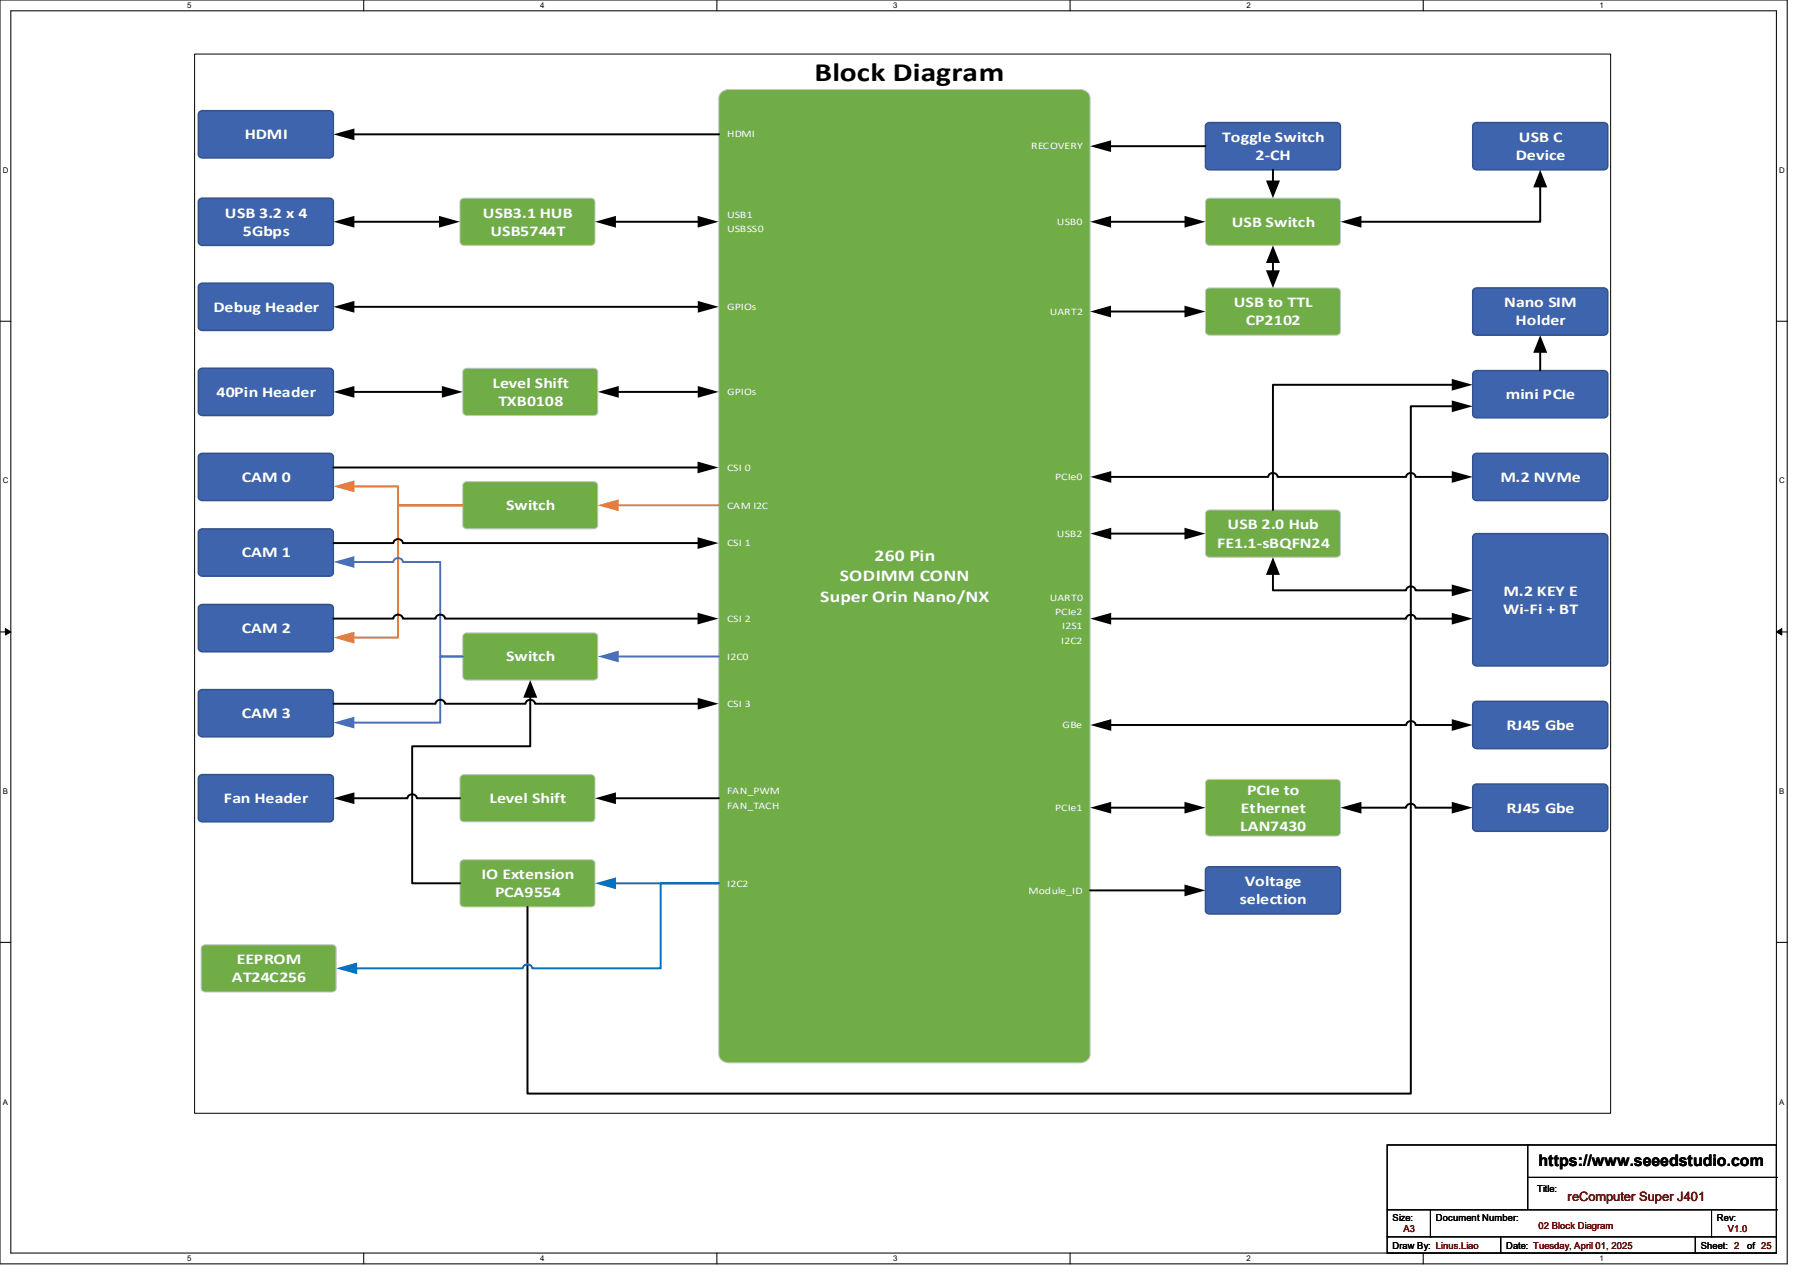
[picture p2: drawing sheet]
<svg xmlns="http://www.w3.org/2000/svg" width="297mm" height="210mm" viewBox="0 0 297 210" stroke-linecap="round" stroke-linejoin="round" font-family="sans-serif">
<path d="M0 0h293.9v207.9h-293.9zM1.8 1.8h290.3v204.3h-290.3z" fill="none" stroke="#000" stroke-width=".17"/>
<g fill="#fff">
<path d="M30.8 .2h.7v1.4h-.7z"/>
<path d="M30.8 206.2h.7v1.4h-.7z"/>
</g>
<path d="M59.8 0v1.8M59.8 206.1v1.8" fill="none" stroke="#000" stroke-width=".17"/>
<g fill="#fff">
<path d="M88.8 .2h.7v1.4h-.7z"/>
<path d="M88.8 206.2h.7v1.4h-.7z"/>
</g>
<path d="M117.9 0v1.8M117.9 206.1v1.8" fill="none" stroke="#000" stroke-width=".17"/>
<g fill="#fff">
<path d="M146.9 .2h.7v1.4h-.7z"/>
<path d="M146.9 206.2h.7v1.4h-.7z"/>
</g>
<path d="M176 0v1.8M176 206.1v1.8" fill="none" stroke="#000" stroke-width=".17"/>
<g fill="#fff">
<path d="M205 .2h.7v1.4h-.7z"/>
<path d="M205 206.2h.7v1.4h-.7z"/>
</g>
<path d="M234.1 0v1.8M234.1 206.1v1.8" fill="none" stroke="#000" stroke-width=".17"/>
<g fill="#fff">
<path d="M263.1 .2h.6v1.4h-.6z"/>
<path d="M263.1 206.2h.6v1.4h-.6z"/>
<path d="M.5 27.3h.9v1.4h-.9z"/>
<path d="M292.6 27.3h.9v1.4h-.9z"/>
<path d="M.5 78.4h.9v1.4h-.9z"/>
<path d="M292.6 78.4h.9v1.4h-.9z"/>
</g>
<path d="M0 52.8h1.8M292.1 52.8h1.8" fill="none" stroke="#000" stroke-width=".17"/>
<g fill="#fff">
<path d="M.5 129.5h.8v1.4h-.8z"/>
<path d="M292.6 129.5h.8v1.4h-.8z"/>
</g>
<path d="M0 103.9h1.8M292.1 103.9h1.8" fill="none" stroke="#000" stroke-width=".17"/>
<path d="M.9 103.4l.9 .5-.9 .5zM292.1 103.9l.9-.5v1z" fill="#000" stroke="#000" stroke-width=".16"/>
<g fill="#fff">
<path d="M.5 180.5h.8v1.4h-.8z"/>
<path d="M292.6 180.5h.8v1.4h-.8z"/>
</g>
<path d="M0 155h1.8M292.1 155h1.8" fill="none" stroke="#000" stroke-width=".17"/>
<path d="M32 8.9h232.9v174.2h-232.9z" fill="#fff"/>
<path d="M32 8.9h232.9v174.2h-232.9z" fill="none" stroke="#000" stroke-width=".16"/>
<path d="M118.5 15.3l.8-.5 .6-.1h57.7a1.58 1.58 0 0 1 1.7 1.4v157.3a1.52 1.52 0 0 1-1.7 1.4h-57.7a1.57 1.57 0 0 1-1.7-1.4v-157.3z" fill-rule="evenodd" fill="#70ad47"/>
<path d="M118.5 15.3l.8-.5 .6-.1h57.7a1.58 1.58 0 0 1 1.7 1.4v157.3a1.52 1.52 0 0 1-1.7 1.4h-57.7a1.57 1.57 0 0 1-1.7-1.4v-157.3z" fill="none" stroke="#c8c8c8" stroke-width=".16"/>
<path d="M76.3 60.7l.5-.1h20.8a.64 .64 0 0 1 .7 .5v6.7a.64 .64 0 0 1-.7 .5h-20.8a.65 .65 0 0 1-.7-.5v-6.7z" fill-rule="evenodd" fill="#70ad47"/>
<path d="M76.3 60.7l.5-.1h20.8a.64 .64 0 0 1 .7 .5v6.7a.64 .64 0 0 1-.7 .5h-20.8a.65 .65 0 0 1-.7-.5v-6.7z" fill="none" stroke="#c8c8c8" stroke-width=".16"/>
<path d="M32.8 46.7l.5-.1h20.8a.64 .64 0 0 1 .7 .6v6.6a.64 .64 0 0 1-.7 .5h-20.8a.65 .65 0 0 1-.7-.5v-6.6z" fill-rule="evenodd" fill="#3d64ac"/>
<path d="M32.8 46.7l.5-.1h20.8a.64 .64 0 0 1 .7 .6v6.6a.64 .64 0 0 1-.7 .5h-20.8a.65 .65 0 0 1-.7-.5v-6.6z" fill="none" stroke="#31528f" stroke-width=".24"/>
<path d="M32.8 32.8l.5-.2h20.8a.64 .64 0 0 1 .7 .6v6.6a.64 .64 0 0 1-.7 .6h-20.8a.65 .65 0 0 1-.7-.6v-6.6z" fill-rule="evenodd" fill="#3d64ac"/>
<path d="M32.8 32.8l.5-.2h20.8a.64 .64 0 0 1 .7 .6v6.6a.64 .64 0 0 1-.7 .6h-20.8a.65 .65 0 0 1-.7-.6v-6.6z" fill="none" stroke="#31528f" stroke-width=".24"/>
<path d="M75.8 32.8l.5-.2h20.9a.64 .64 0 0 1 .7 .6v6.6a.64 .64 0 0 1-.7 .6h-20.9a.65 .65 0 0 1-.7-.6v-6.6z" fill-rule="evenodd" fill="#70ad47"/>
<path d="M75.8 32.8l.5-.2h20.9a.64 .64 0 0 1 .7 .6v6.6a.64 .64 0 0 1-.7 .6h-20.9a.65 .65 0 0 1-.7-.6v-6.6z" fill="none" stroke="#c8c8c8" stroke-width=".16"/>
<path d="M32.8 18.4l.5-.2h20.8a.64 .64 0 0 1 .7 .6v6.6a.64 .64 0 0 1-.7 .6h-20.8a.65 .65 0 0 1-.7-.6v-6.6z" fill-rule="evenodd" fill="#3d64ac"/>
<path d="M32.8 18.4l.5-.2h20.8a.64 .64 0 0 1 .7 .6v6.6a.64 .64 0 0 1-.7 .6h-20.8a.65 .65 0 0 1-.7-.6v-6.6z" fill="none" stroke="#31528f" stroke-width=".24"/>
<path d="M198.4 47.5l.5-.2h20.9a.64 .64 0 0 1 .6 .6v6.6a.64 .64 0 0 1-.6 .6h-20.9a.65 .65 0 0 1-.7-.6v-6.6z" fill-rule="evenodd" fill="#70ad47"/>
<path d="M198.4 47.5l.5-.2h20.9a.64 .64 0 0 1 .6 .6v6.6a.64 .64 0 0 1-.6 .6h-20.9a.65 .65 0 0 1-.7-.6v-6.6z" fill="none" stroke="#c8c8c8" stroke-width=".16"/>
<path d="M198.5 32.8l.4-.2h20.9a.64 .64 0 0 1 .7 .6v6.6a.64 .64 0 0 1-.7 .6h-20.9a.65 .65 0 0 1-.6-.6v-6.6z" fill-rule="evenodd" fill="#70ad47"/>
<path d="M198.5 32.8l.4-.2h20.9a.64 .64 0 0 1 .7 .6v6.6a.64 .64 0 0 1-.7 .6h-20.9a.65 .65 0 0 1-.6-.6v-6.6z" fill="none" stroke="#c8c8c8" stroke-width=".16"/>
<path d="M242.4 20.3l.5-.1h20.8a.64 .64 0 0 1 .7 .5v6.6a.64 .64 0 0 1-.7 .6h-20.8a.65 .65 0 0 1-.7-.6v-6.6z" fill-rule="evenodd" fill="#3d64ac"/>
<path d="M242.4 20.3l.5-.1h20.8a.64 .64 0 0 1 .7 .5v6.6a.64 .64 0 0 1-.7 .6h-20.8a.65 .65 0 0 1-.7-.6v-6.6z" fill="none" stroke="#31528f" stroke-width=".24"/>
<path d="M198.4 20.3l.5-.1h20.9a.64 .64 0 0 1 .6 .5v6.6a.64 .64 0 0 1-.6 .6h-20.9a.65 .65 0 0 1-.7-.6v-6.6z" fill-rule="evenodd" fill="#3d64ac"/>
<path d="M198.4 20.3l.5-.1h20.9a.64 .64 0 0 1 .6 .5v6.6a.64 .64 0 0 1-.6 .6h-20.9a.65 .65 0 0 1-.7-.6v-6.6z" fill="none" stroke="#31528f" stroke-width=".24"/>
<path d="M32.8 60.7l.5-.1h20.8a.64 .64 0 0 1 .7 .5v6.7a.64 .64 0 0 1-.7 .5h-20.8a.65 .65 0 0 1-.7-.5v-6.7z" fill-rule="evenodd" fill="#3d64ac"/>
<path d="M32.8 60.7l.5-.1h20.8a.64 .64 0 0 1 .7 .5v6.7a.64 .64 0 0 1-.7 .5h-20.8a.65 .65 0 0 1-.7-.5v-6.7z" fill="none" stroke="#31528f" stroke-width=".24"/>
<path d="M32.8 74.7l.5-.2h20.8a.64 .64 0 0 1 .7 .6v6.6a.64 .64 0 0 1-.7 .6h-20.8a.65 .65 0 0 1-.7-.6v-6.6z" fill-rule="evenodd" fill="#3d64ac"/>
<path d="M32.8 74.7l.5-.2h20.8a.64 .64 0 0 1 .7 .6v6.6a.64 .64 0 0 1-.7 .6h-20.8a.65 .65 0 0 1-.7-.6v-6.6z" fill="none" stroke="#31528f" stroke-width=".24"/>
<path d="M32.8 87.2l.5-.2h20.8a.64 .64 0 0 1 .7 .6v6.6a.64 .64 0 0 1-.7 .6h-20.8a.65 .65 0 0 1-.7-.6v-6.6z" fill-rule="evenodd" fill="#3d64ac"/>
<path d="M32.8 87.2l.5-.2h20.8a.64 .64 0 0 1 .7 .6v6.6a.64 .64 0 0 1-.7 .6h-20.8a.65 .65 0 0 1-.7-.6v-6.6z" fill="none" stroke="#31528f" stroke-width=".24"/>
<path d="M32.8 99.6l.5-.2h20.8a.64 .64 0 0 1 .7 .6v6.6a.64 .64 0 0 1-.7 .6h-20.8a.65 .65 0 0 1-.7-.6v-6.6z" fill-rule="evenodd" fill="#3d64ac"/>
<path d="M32.8 99.6l.5-.2h20.8a.64 .64 0 0 1 .7 .6v6.6a.64 .64 0 0 1-.7 .6h-20.8a.65 .65 0 0 1-.7-.6v-6.6z" fill="none" stroke="#31528f" stroke-width=".24"/>
<path d="M32.8 113.6l.5-.2h20.8a.64 .64 0 0 1 .7 .6v6.6a.64 .64 0 0 1-.7 .6h-20.8a.65 .65 0 0 1-.7-.6v-6.6z" fill-rule="evenodd" fill="#3d64ac"/>
<path d="M32.8 113.6l.5-.2h20.8a.64 .64 0 0 1 .7 .6v6.6a.64 .64 0 0 1-.7 .6h-20.8a.65 .65 0 0 1-.7-.6v-6.6z" fill="none" stroke="#31528f" stroke-width=".24"/>
<path d="M32.8 127.6l.5-.2h20.8a.64 .64 0 0 1 .7 .6v6.6a.64 .64 0 0 1-.7 .6h-20.8a.65 .65 0 0 1-.7-.6v-6.6z" fill-rule="evenodd" fill="#3d64ac"/>
<path d="M32.8 127.6l.5-.2h20.8a.64 .64 0 0 1 .7 .6v6.6a.64 .64 0 0 1-.7 .6h-20.8a.65 .65 0 0 1-.7-.6v-6.6z" fill="none" stroke="#31528f" stroke-width=".24"/>
<path d="M242.4 61.1l.5-.2h20.8a.64 .64 0 0 1 .7 .6v6.6a.64 .64 0 0 1-.7 .6h-20.8a.65 .65 0 0 1-.7-.6v-6.6z" fill-rule="evenodd" fill="#3d64ac"/>
<path d="M242.4 61.1l.5-.2h20.8a.64 .64 0 0 1 .7 .6v6.6a.64 .64 0 0 1-.7 .6h-20.8a.65 .65 0 0 1-.7-.6v-6.6z" fill="none" stroke="#31528f" stroke-width=".24"/>
<path d="M242.4 74.7l.5-.2h20.8a.64 .64 0 0 1 .7 .6v6.6a.64 .64 0 0 1-.7 .6h-20.8a.65 .65 0 0 1-.7-.6v-6.6z" fill-rule="evenodd" fill="#3d64ac"/>
<path d="M242.4 74.7l.5-.2h20.8a.64 .64 0 0 1 .7 .6v6.6a.64 .64 0 0 1-.7 .6h-20.8a.65 .65 0 0 1-.7-.6v-6.6z" fill="none" stroke="#31528f" stroke-width=".24"/>
<path d="M242.4 87.9l.5-.1h20.8a.64 .64 0 0 1 .7 .5v20.6a.64 .64 0 0 1-.7 .6h-20.8a.64 .64 0 0 1-.7-.6v-20.6z" fill-rule="evenodd" fill="#3d64ac"/>
<path d="M242.4 87.9l.5-.1h20.8a.64 .64 0 0 1 .7 .5v20.6a.64 .64 0 0 1-.7 .6h-20.8a.64 .64 0 0 1-.7-.6v-20.6z" fill="none" stroke="#31528f" stroke-width=".24"/>
<path d="M242.4 115.5l.5-.2h20.8a.64 .64 0 0 1 .7 .6v6.6a.64 .64 0 0 1-.7 .6h-20.8a.65 .65 0 0 1-.7-.6v-6.6z" fill-rule="evenodd" fill="#3d64ac"/>
<path d="M242.4 115.5l.5-.2h20.8a.64 .64 0 0 1 .7 .6v6.6a.64 .64 0 0 1-.7 .6h-20.8a.65 .65 0 0 1-.7-.6v-6.6z" fill="none" stroke="#31528f" stroke-width=".24"/>
<path d="M198.4 128.3l.5-.1h20.9a.65 .65 0 0 1 .7 .6v8.1a.64 .64 0 0 1-.7 .6h-20.9a.64 .64 0 0 1-.7-.6v-8.1z" fill-rule="evenodd" fill="#70ad47"/>
<path d="M198.4 128.3l.5-.1h20.9a.65 .65 0 0 1 .7 .6v8.1a.64 .64 0 0 1-.7 .6h-20.9a.64 .64 0 0 1-.7-.6v-8.1z" fill="none" stroke="#c8c8c8" stroke-width=".16"/>
<path d="M242.4 129.1l.5-.2h20.8a.64 .64 0 0 1 .7 .6v6.6a.64 .64 0 0 1-.7 .6h-20.8a.65 .65 0 0 1-.7-.6v-6.6z" fill-rule="evenodd" fill="#3d64ac"/>
<path d="M242.4 129.1l.5-.2h20.8a.64 .64 0 0 1 .7 .6v6.6a.64 .64 0 0 1-.7 .6h-20.8a.65 .65 0 0 1-.7-.6v-6.6z" fill="none" stroke="#31528f" stroke-width=".24"/>
<path d="M198.4 142.7l.5-.2h20.9a.64 .64 0 0 1 .6 .6v6.6a.64 .64 0 0 1-.6 .6h-20.9a.65 .65 0 0 1-.7-.6v-6.6z" fill-rule="evenodd" fill="#3d64ac"/>
<path d="M198.4 142.7l.5-.2h20.9a.64 .64 0 0 1 .6 .6v6.6a.64 .64 0 0 1-.6 .6h-20.9a.65 .65 0 0 1-.7-.6v-6.6z" fill="none" stroke="#31528f" stroke-width=".24"/>
<path d="M242.4 47.5l.5-.2h20.8a.64 .64 0 0 1 .7 .6v6.6a.64 .64 0 0 1-.7 .6h-20.8a.65 .65 0 0 1-.7-.6v-6.6z" fill-rule="evenodd" fill="#3d64ac"/>
<path d="M242.4 47.5l.5-.2h20.8a.64 .64 0 0 1 .7 .6v6.6a.64 .64 0 0 1-.7 .6h-20.8a.65 .65 0 0 1-.7-.6v-6.6z" fill="none" stroke="#31528f" stroke-width=".24"/>
<path d="M253.3 57.8v3.1" fill="none" stroke="#000" stroke-width=".32"/>
<path d="M253.3 55.1l1.2 2.9h-2.3z" fill="#000"/>
<path d="M75.8 127.6l.5-.2h20.9a.64 .64 0 0 1 .7 .6v6.6a.64 .64 0 0 1-.7 .6h-20.9a.65 .65 0 0 1-.7-.6v-6.6z" fill-rule="evenodd" fill="#70ad47"/>
<path d="M75.8 127.6l.5-.2h20.9a.64 .64 0 0 1 .7 .6v6.6a.64 .64 0 0 1-.7 .6h-20.9a.65 .65 0 0 1-.7-.6v-6.6z" fill="none" stroke="#c8c8c8" stroke-width=".16"/>
<path d="M198.4 84l.5-.1h20.9a.64 .64 0 0 1 .6 .5v6.7a.64 .64 0 0 1-.6 .5h-20.9a.65 .65 0 0 1-.7-.5v-6.7z" fill-rule="evenodd" fill="#70ad47"/>
<path d="M198.4 84l.5-.1h20.9a.64 .64 0 0 1 .6 .5v6.7a.64 .64 0 0 1-.6 .5h-20.9a.65 .65 0 0 1-.7-.5v-6.7z" fill="none" stroke="#c8c8c8" stroke-width=".16"/>
<path d="M76.3 79.4l.5-.2h20.8a.64 .64 0 0 1 .7 .6v6.6a.64 .64 0 0 1-.7 .6h-20.8a.65 .65 0 0 1-.7-.6v-6.6z" fill-rule="evenodd" fill="#70ad47"/>
<path d="M76.3 79.4l.5-.2h20.8a.64 .64 0 0 1 .7 .6v6.6a.64 .64 0 0 1-.7 .6h-20.8a.65 .65 0 0 1-.7-.6v-6.6z" fill="none" stroke="#c8c8c8" stroke-width=".16"/>
<path d="M76.3 104.2l.5-.1h20.8a.64 .64 0 0 1 .7 .6v6.6a.64 .64 0 0 1-.7 .6h-20.8a.65 .65 0 0 1-.7-.6v-6.6z" fill-rule="evenodd" fill="#70ad47"/>
<path d="M76.3 104.2l.5-.1h20.8a.64 .64 0 0 1 .7 .6v6.6a.64 .64 0 0 1-.7 .6h-20.8a.65 .65 0 0 1-.7-.6v-6.6z" fill="none" stroke="#c8c8c8" stroke-width=".16"/>
<path d="M75.8 141.6l.5-.2h20.9a.64 .64 0 0 1 .7 .6v6.6a.64 .64 0 0 1-.7 .6h-20.9a.65 .65 0 0 1-.7-.6v-6.6z" fill-rule="evenodd" fill="#70ad47"/>
<path d="M75.8 141.6l.5-.2h20.9a.64 .64 0 0 1 .7 .6v6.6a.64 .64 0 0 1-.7 .6h-20.9a.65 .65 0 0 1-.7-.6v-6.6z" fill="none" stroke="#c8c8c8" stroke-width=".16"/>
<path d="M58 22.1h60.3M58 36.5h14.5M101 36.5h14M58 64.5h15M101.5 64.5h13.5" fill="none" stroke="#000" stroke-width=".32"/>
<path d="M54.8 22.1l3.5-1v2zM54.8 36.5l3.5-1v1.9zM72.2 35.5l3.4 1-3.4 .9zM97.9 36.5l3.4-1v1.9zM114.7 35.5l3.5 1-3.5 .9zM54.8 64.5l3.5-1v1.9zM72.7 63.5l3.4 1-3.4 .9zM98.3 64.5l3.5-1v1.9zM114.8 63.5l3.4 1-3.4 .9z" fill="#000"/>
<path d="M101.5 83.1h16.7" fill="none" stroke="#ed7d31" stroke-width=".32"/>
<path d="M98.3 83.1l3.5-1v2z" fill="#ed7d31"/>
<path d="M58 80h7.5v3.1h10.6" fill="none" stroke="#ed7d31" stroke-width=".32"/>
<path d="M54.8 80l3.5-1v2z" fill="#ed7d31"/>
<path d="M101.5 108h16.7" fill="none" stroke="#4672c4" stroke-width=".32"/>
<path d="M98.3 108l3.5-1v1.9z" fill="#4672c4"/>
<path d="M76.1 108h-3.7v10.8h-14.4" fill="none" stroke="#4672c4" stroke-width=".32"/>
<path d="M54.8 118.8l3.5-.9v1.9z" fill="#4672c4"/>
<path d="M58 131.3h9a.78 .78 0 0 1 .8-.7 .78 .78 0 0 1 .8 .7h7M101 131.3h17.2" fill="none" stroke="#000" stroke-width=".32"/>
<path d="M54.8 131.3l3.5-1v1.9zM97.9 131.3l3.4-1v1.9z" fill="#000"/>
<path d="M101 145.3h17.2" fill="none" stroke="#0070c0" stroke-width=".32"/>
<path d="M97.9 145.3l3.4-1v1.9z" fill="#0070c0"/>
<path d="M87.2 114.5v8.2h-19.4v22.6h7.8" fill="none" stroke="#000" stroke-width=".32"/>
<path d="M87.2 111.9l1.2 2.8h-2.3z" fill="#000"/>
<path d="M76.1 83.1h-10.6v21.8h-7.5" fill="none" stroke="#ed7d31" stroke-width=".32"/>
<path d="M54.8 104.9l3.5-1v1.9z" fill="#ed7d31"/>
<path d="M58 92.4h6.7a.79 .79 0 0 1 .8-.6 .79 .79 0 0 1 .7 .6h6.2v15.6h3.7" fill="none" stroke="#4672c4" stroke-width=".32"/>
<path d="M54.8 92.4l3.5-.9v1.9z" fill="#4672c4"/>
<g fill="none" stroke="#000" stroke-width=".32">
<path d="M182.4 24h15.8M182.4 36.5h12.7M209.3 27.9v2M253.3 30.6v5.9h-29.7M58 50.5h57M182.4 51.2h12.7M209.3 43v1.7M54.8 76.9h60.2M182.5 78.4h26.1a.79 .79 0 0 1 .7-.6 .79 .79 0 0 1 .8 .6h21.1a.78 .78 0 0 1 .8-.6 .78 .78 0 0 1 .8 .6h6.2M239 63.3h-29.7v20.6M239 66.8h-7v113.1h-145.3v-30.7M54.8 89.3h9.9a.79 .79 0 0 1 .8-.6 .79 .79 0 0 1 .7 .6h48.8"/>
<path d="M182.5 87.8h12.6M209.3 94.3v2.8h21.9a.78 .78 0 0 1 .8-.7 .78 .78 0 0 1 .8 .7h6.2M54.8 101.7h9.9a.79 .79 0 0 1 .8-.6 .79 .79 0 0 1 .7 .6h5.4a.78 .78 0 0 1 .8-.6 .78 .78 0 0 1 .8 .6h41.8M54.8 115.7h16.8a.78 .78 0 0 1 .8-.6 .78 .78 0 0 1 .8 .6h13.2a.79 .79 0 0 1 .8-.6 .79 .79 0 0 1 .8 .6h27M182.5 101.7h48.7a.78 .78 0 0 1 .8-.6 .78 .78 0 0 1 .8 .6h6.2M182.5 119.2h48.8a.78 .78 0 0 1 .7-.6 .78 .78 0 0 1 .8 .6h6.3M182.5 132.8h12.6M223.6 132.8h7.6a.78 .78 0 0 1 .8-.6 .78 .78 0 0 1 .8 .6h6.2M179.3 146.4h15.8"/>
</g>
<g fill="#000">
<path d="M179.3 24l3.4-.9v1.9zM179.3 36.5l3.4-1v1.9zM194.8 35.5l3.5 1-3.5 .9zM208.2 29.7h2.3l-1.2 2.9zM220.4 36.5l3.5-1v1.9zM253.3 27.9l1.2 2.9h-2.3zM54.8 50.5l3.5-1v1.9zM114.8 49.5l3.4 1-3.4 .9zM179.3 51.2l3.4-.9v1.9zM194.8 50.3l3.4 .9-3.4 1zM209.3 40.4l1.2 2.9h-2.3zM208.2 44.5h2.3l-1.2 2.8z"/>
<path d="M114.7 75.9l3.5 1-3.5 .9zM179.3 78.4l3.5-.9v1.9zM238.8 62.3l3.4 1-3.4 .9zM238.8 77.5l3.4 .9-3.4 1zM238.8 65.9l3.4 .9-3.4 1zM114.7 88.4l3.5 .9-3.5 1zM179.3 87.8l3.5-1v1.9zM194.8 86.8l3.4 1-3.4 .9zM209.3 91.6l1.2 2.9h-2.3zM238.8 96.1l3.4 1-3.4 1zM114.7 100.8l3.5 .9-3.5 1zM114.7 114.8l3.5 .9-3.5 1z"/>
<path d="M179.3 101.7l3.4-.9v1.9zM238.8 100.8l3.4 .9-3.4 1zM238.8 118.3l3.4 .9-3.4 1zM179.3 132.8l3.4-.9v1.9zM179.3 119.2l3.5-.9v1.9zM194.8 131.9l3.4 .9-3.4 1zM220.5 132.8l3.4-.9v1.9zM238.8 131.9l3.4 .9-3.4 1zM194.8 145.5l3.4 .9-3.4 1z"/>
</g>
<path d="M33.3 155.5l.5-.1h20.8a.64 .64 0 0 1 .7 .6v6.6a.64 .64 0 0 1-.7 .5h-20.8a.65 .65 0 0 1-.7-.5v-6.6z" fill-rule="evenodd" fill="#70ad47"/>
<path d="M33.3 155.5l.5-.1h20.8a.64 .64 0 0 1 .7 .6v6.6a.64 .64 0 0 1-.7 .5h-20.8a.65 .65 0 0 1-.7-.5v-6.6z" fill="none" stroke="#c8c8c8" stroke-width=".16"/>
<path d="M118.2 145.3h-9.6v14h-21.1a.79 .79 0 0 0-.7-.7 .79 .79 0 0 0-.8 .7h-27.5" fill="none" stroke="#0070c0" stroke-width=".32"/>
<path d="M55.3 159.3l3.4-1v1.9z" fill="#0070c0"/>
<g fill="none" stroke="#000" stroke-width=".17">
<path d="M228.1 188.3h64v17.8h-64zM228.1 199h64M235.2 199v4.4M251.2 188.3h.1M251.2 188.3v10.7M251.2 193.6h40.9M281.5 199v4.4M292.1 199h.1M292.1 193.6h.1M228.1 203.4h.1M228.1 203.4h64M235.2 203.4h.1"/>
<path d="M246.8 206.1h.1M246.8 203.4v2.7M278.8 206.1h.1M278.8 203.4v2.7M281.5 203.4h.1"/>
</g>
<text font-size="4.3" x="133.9" y="13.4">Block Diagram</text>
<g font-size="2.7" fill="#feffff">
<text x="138.1" y="95.6">SODIMM CONN</text>
<text x="143.8" y="92.3">260 Pin</text>
<text x="134.9" y="98.9">Super Orin Nano/NX</text>
</g>
<text font-size="2.6" x="253" y="191.8">https://www.seeedstudio.com</text>
<g font-size="2.5" fill="#fff">
<text x="40.3" y="22.9">HDMI</text>
<text x="201" y="23.4">Toggle Switch</text>
<text x="249.8" y="23.4">USB C</text>
<text x="206.5" y="26.3">2-CH</text>
<text x="249.3" y="26.3">Device</text>
<text x="37" y="35.8">USB 3.2 x 4</text>
<text x="79.4" y="35.8">USB3.1 HUB</text>
<text x="40" y="38.7">5Gbps</text>
<text x="80.6" y="38.7">USB5744T</text>
<text x="202.6" y="37.3">USB Switch</text>
<text x="35.1" y="51.3">Debug Header</text>
<text x="202.9" y="50.5">USB to TTL</text>
<text x="204.9" y="53.5">CP2102</text>
<text x="247.4" y="50.5">Nano SIM</text>
<text x="249.3" y="53.5">Holder</text>
<text x="35.6" y="65.2">40Pin Header</text>
<text x="81" y="63.8">Level Shift</text>
<text x="247.7" y="65.6">mini PCIe</text>
<text x="82" y="66.7">TXB0108</text>
<text x="39.8" y="79.2">CAM 0</text>
<text x="83.2" y="83.9">Switch</text>
<text x="246.8" y="79.2">M.2 NVMe</text>
<text x="201.9" y="87.1">USB 2.0 Hub</text>
<text x="39.8" y="91.7">CAM 1</text>
<text x="200.2" y="90">FE1.1-sBQFN24</text>
<text x="247.2" y="100.9">Wi-Fi + BT</text>
<text x="247.3" y="98">M.2 KEY E</text>
<text x="39.8" y="104.1">CAM 2</text>
<text x="83.2" y="108.8">Switch</text>
<text x="39.8" y="118.1">CAM 3</text>
<text x="247.8" y="120">RJ45 Gbe</text>
<text x="205.1" y="130.7">PCIe to</text>
<text x="36.8" y="132.1">Fan Header</text>
<text x="80.5" y="132.1">Level Shift</text>
<text x="204" y="136.6">LAN7430</text>
<text x="204.1" y="133.6">Ethernet</text>
<text x="247.8" y="133.6">RJ45 Gbe</text>
<text x="79.2" y="144.6">IO Extension</text>
<text x="81.4" y="147.5">PCA9554</text>
<text x="203.9" y="148.7">selection</text>
<text x="204.7" y="145.8">Voltage</text>
<text x="38.1" y="161.5">AT24C256</text>
<text x="38.9" y="158.6">EEPROM</text>
</g>
<text font-size="2.1" fill="#800000" x="257.8" y="197.5">reComputer Super J401</text>
<g font-size="1.6" fill="#fff">
<text x="119.6" y="22.6">HDMI</text>
<text x="169.6" y="24.6">RECOVERY</text>
<text x="119.6" y="35.8">USB1</text>
<text x="119.6" y="38.2">USBSS0</text>
<text x="173.8" y="37">USB0</text>
<text x="119.6" y="51">GPIOs</text>
<text x="172.6" y="51.8">UART2</text>
<text x="119.6" y="65">GPIOs</text>
<text x="119.6" y="77.4">CSI 0</text>
<text x="119.6" y="83.7">CAM I2C</text>
<text x="173.5" y="79">PCIe0</text>
<text x="119.6" y="89.9">CSI 1</text>
<text x="173.8" y="88.3">USB2</text>
<text x="172.6" y="98.8">UART0</text>
<text x="173.5" y="101.1">PCIe2</text>
<text x="119.6" y="102.3">CSI 2</text>
<text x="174.5" y="105.8">I2C2</text>
<text x="174.7" y="103.5">I2S1</text>
<text x="119.6" y="108.5">I2C0</text>
<text x="119.6" y="116.3">CSI 3</text>
<text x="174.8" y="119.8">GBe</text>
<text x="119.6" y="130.6">FAN_PWM</text>
<text x="119.6" y="133">FAN_TACH</text>
<text x="173.5" y="133.4">PCIe1</text>
<text x="119.6" y="145.8">I2C2</text>
<text x="169.2" y="147">Module_ID</text>
</g>
<g font-size="1.6">
<text x="252.8" y="196">Title:</text>
<text x="229" y="200.7">Size:</text>
<text x="236.1" y="200.7">Document Number:</text>
<text x="282.4" y="200.7">Rev:</text>
<text x="229" y="205.4">Draw By: Linus.Liao</text>
<text x="247.7" y="205.4">Date: Tuesday, April 01, 2025</text>
<text x="279.7" y="205.4">Sheet: 2</text>
<text x="287.3" y="205.4">of 25</text>
</g>
<g font-size="1.6" fill="#800000">
<text x="230.8" y="202.7">A3</text>
<text x="253" y="202.2">02 Block Diagram</text>
<text x="284.1" y="202.7">V1.0</text>
</g>
<g font-size="1.3">
<text x="30.8" y="1.3">5</text>
<text x="88.8" y="1.3">4</text>
<text x="146.9" y="1.3">3</text>
<text x="205" y="1.3">2</text>
<text x="263.1" y="1.3">1</text>
<text x=".5" y="28.4">D</text>
<text x="292.6" y="28.4">D</text>
<text x=".5" y="79.5">C</text>
<text x="292.6" y="79.5">C</text>
<text x=".5" y="130.6">B</text>
<text x="292.6" y="130.6">B</text>
<text x=".5" y="181.7">A</text>
<text x="292.6" y="181.7">A</text>
<text x="30.8" y="207.4">5</text>
<text x="88.8" y="207.4">4</text>
<text x="146.9" y="207.4">3</text>
<text x="205" y="207.4">2</text>
<text x="263.1" y="207.4">1</text>
</g>
</svg>
